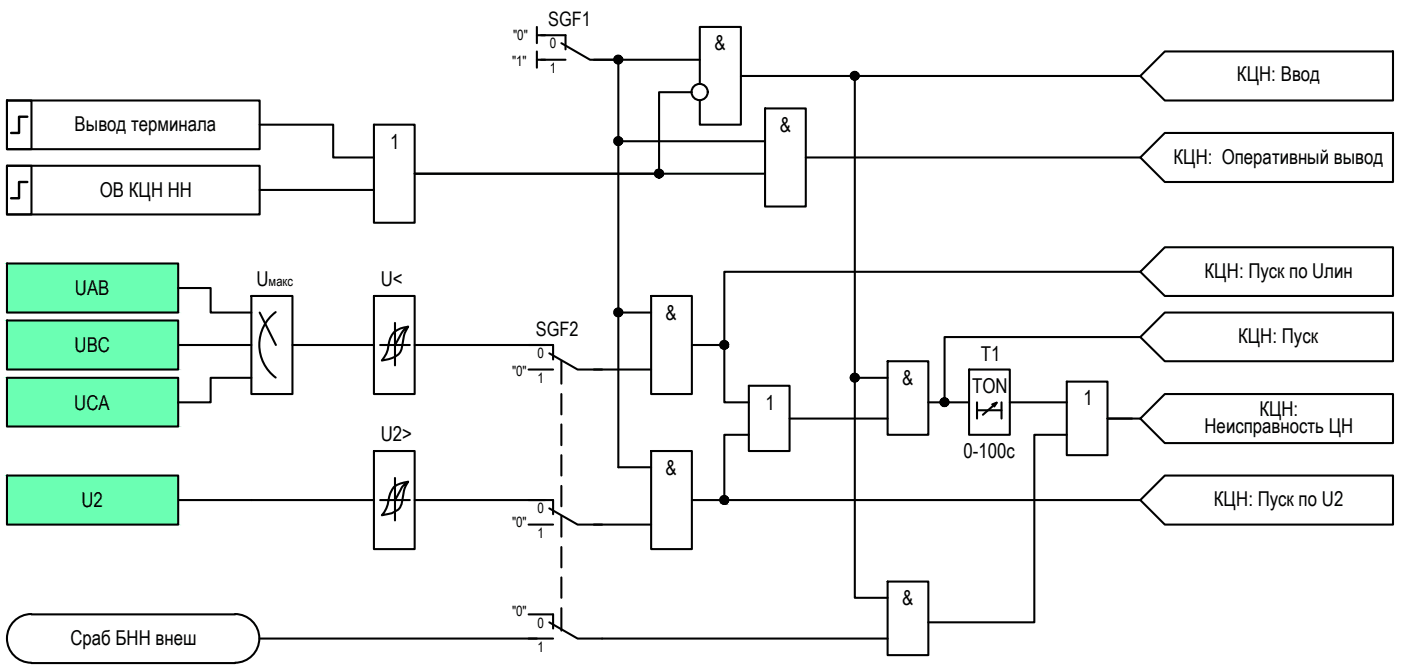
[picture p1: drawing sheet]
<svg xmlns="http://www.w3.org/2000/svg" width="172mm" height="82mm" viewBox="0 0 172 82" stroke-linecap="round" stroke-linejoin="round" font-family="sans-serif">
<path d="M66.3 4.3h3v1.8M66.3 7.3h3M68.8 5.3l3.6 2h2.9M64.8 42.3h3v1.8M64.8 45.3h3M67.4 43.3l3.4 2h3M64.8 61.3h3v1.7M64.8 75.3h3v1.7M64.8 78.3h3M64.8 64.3h3M67.4 76.3l3.4 2h3M67.4 62.3l3.4 2h3" fill="none" stroke="#000" stroke-width=".25"/>
<!-- layer: 0 -->
<g fill="none" stroke="#000" stroke-width=".25">
<path d="M.9 12.3h3v6h-3zM.9 12.3h30.9v6h-30.9zM31.8 15.3h9.1v4h5M45.9 15.3h4.9v12h-4.9zM65.8 3.3v2M65.8 6.3v2M65.8 4.3h1.1M65.8 7.3h1.1M72.8 7.3h13M75.8 17.3h18M75.8 7.3v50h4M84.8 11.3h-4v10h-30h43"/>
<path d="M85.8 10.3v-7h5.1v12h-5.1v-3M90.9 9.3h48.9M93.8 13.3h5v12h-5zM98.8 19.3h41M104.8 9.3v37h4M.9 20.3h3v6h-3zM.9 20.3h30.9v6h-30.9zM.9 32.3h21v6h-21zM.9 39.3h21v6h-21zM21.9 35.3h3.9v3h5M30.8 36.3h5.1v12h-5.1zM31.8 23.3h14.1"/>
<path d="M31.8 38.3l2 4M33.8 38.3a5 5 0 0 0 0 8M45.9 36.3h4.9v12h-4.9zM48.4 39.6v5.2M75.8 38.3h4M79.8 36.3h5v12h-5zM139.8 33.3h-51v9M.9 46.3h21v6h-21zM.9 58.3h21v6h-21zM21.9 42.3h8.9M30.8 46.3h-5v3h-3.9M35.9 42.3h10"/>
<path d="M45.9 55.3h4.9v12h-4.9zM48.4 42.3h1.9M48.4 58.6v5.2M50 40a4.2 4.2 0 0 0-.7 2.4 1.8 1.8 0 0 1-1.6 1.6l-.9 .2a3.6 3.6 0 0 0 .9-2.3l.1-.4a1.99 1.99 0 0 1 1.8-1.4l.4-.1a3.4 3.4 0 0 0-1.2 1.7l-.4 .6h-1.8M50 59.1a4.2 4.2 0 0 0-.7 2.3l-.1 .6a1.11 1.11 0 0 1-.8 .7l-.3 .2-1.3 .3a3.6 3.6 0 0 0 .9-2.3l.1-.4a1.85 1.85 0 0 1 1.8-1.4h.4a2.93 2.93 0 0 0-1.2 1.6l-.4 .6h-1.8M50.8 42.3h16.1M68.8 44.3v2.7M68.8 48.3v2.5M68.8 52v2.6M68.8 55.8v2.5M68.8 59.6v2.5M72.8 45.3h7"/>
<path d="M79.8 55.3h5v12h-5zM84.8 42.3h4v7h3M91.8 47.3h5v8h-5zM91.8 53.3h-3v8h-4M96.8 51.3h12M104.8 46.3v27h4M108.8 44.3h5v9h-5zM113.8 49.3h5M118.8 45.3h5v8h-5zM119.8 49.3v2M119.8 50.3h3M121.7 49.6l.5-.2-1.7 1.4"/>
<path d="M122.2 49.4l-.3 .4M122.8 49.3v2M123.8 49.3h7M130.8 53.3h-4v23h-13M130.8 46.8h5v9h-5zM135.8 51.3h4M139.8 41.3h-24v8M3.8 75.3a2.98 2.98 0 0 0-2.9 3 2.98 2.98 0 0 0 2.9 2.9M3.9 75.3h24.9M21.9 61.3h24M28.8 75.3a2.98 2.98 0 0 1 3 3 2.98 2.98 0 0 1-3 2.9M31.8 78.3h34"/>
<path d="M48.4 61.3h1.9M50.8 61.3h16.1M68.8 63.3v2.5M68.8 67.1v2.5M68.8 70.8v2.5M68.8 74.5v2.8M72.8 64.3h7M73.8 78.3h35M88.8 61.3h51M108.8 71.3h5v9h-5zM3.9 81.3h24.9"/>
<circle cx="75.8" cy="7.3" r=".49"/>
<circle cx="75.8" cy="17.3" r=".49"/>
<circle cx="85.8" cy="11.3" r=".99"/>
<circle cx="104.8" cy="9.3" r=".49"/>
<circle cx="75.8" cy="38.3" r=".49"/>
<circle cx="80.8" cy="21.3" r=".49"/>
<circle cx="88.8" cy="42.3" r=".49"/>
<circle cx="104.8" cy="46.3" r=".49"/>
<circle cx="115.8" cy="49.3" r=".49"/>
<circle cx="88.8" cy="61.3" r=".49"/>
</g>
<g fill="#000" stroke="#000" stroke-width=".12">
<path d="M75.5 17h.7zM75.7 7.8h.3zM75.7 17.8h.3zM75.8 6.8h.1zM75.8 16.8h.1zM104.5 9h.7zM104.7 8.8h.2zM75.5 38h.7zM75.7 38.8h.3zM75.8 37.8h.1zM80.4 21.6h.8zM80.7 21.8h.2z"/>
<path d="M80.8 20.8h.1zM88.4 42.6h.8zM88.7 42.8h.2zM88.8 41.8h.1zM104.5 46h.7zM104.7 45.8h.2zM115.7 49.8h.3zM115.7 48.8h.2zM88.7 61.8h.2zM88.8 60.8h.1z"/>
<path d="M75.7 7.8h.2zM75.8 7.8h.1z"/>
<path d="M75.7 17.8h.2zM75.8 17.8h.1z"/>
<path d="M75.8 6.8h.2zM75.7 6.8h.3z"/>
<path d="M75.8 16.8h.2zM75.7 16.8h.3z"/>
<path d="M75.7 6.8h.3zM75.7 6.8h.3z"/>
<path d="M75.7 16.8h.3zM75.7 16.8h.3z"/>
<path d="M75.7 6.8l.3 .1zM75.7 6.8l.3 .1z"/>
<path d="M75.7 7.8h.3zM75.7 7.8h.3z"/>
<path d="M75.7 16.8h.3zM75.6 16.8h.4z"/>
<path d="M75.7 17.8h.3zM75.7 17.8h.3z"/>
<path d="M75.6 6.9h.5zM75.6 6.9h.5z"/>
<path d="M75.6 7.7h.4zM75.6 7.7l.4 .1z"/>
<path d="M75.6 16.8h.5zM75.6 16.8h.5z"/>
<path d="M75.6 17.7h.4zM75.6 17.7l.4 .1z"/>
<path d="M75.6 6.9h.5zM75.6 6.9h.5z"/>
<path d="M75.6 7.7h.5zM75.6 7.7h.4z"/>
<path d="M75.6 16.8l.5 .1zM75.6 16.8l.5 .1z"/>
<path d="M75.6 17.7h.5zM75.6 17.7h.4z"/>
<path d="M75.6 6.9h.6zM75.6 6.9h.6z"/>
<path d="M75.6 7.7h.5zM75.6 7.7h.5z"/>
<path d="M75.6 16.9h.6zM75.6 16.9h.6z"/>
<path d="M75.6 17.7h.5zM75.6 17.7h.5z"/>
<path d="M75.5 6.9h.7zM75.5 6.9h.7z"/>
<path d="M75.5 7.7h.7zM75.5 7.7h.6z"/>
<path d="M75.5 16.9l.7 .1zM75.5 16.9l.7 .1zM75.4 17h.8z"/>
<path d="M75.5 17.7h.7zM75.5 17.7h.6z"/>
<path d="M75.5 6.9l.7 .1zM75.5 6.9l.7 .1z"/>
<path d="M75.4 7h.8zM75.4 7h.8z"/>
<path d="M75.4 7.6l.8 .1zM75.4 7.6l.8 .1z"/>
<path d="M75.5 7.7h.7zM75.5 7.7h.7z"/>
<path d="M75.4 17h.8zM75.4 17h.8z"/>
<path d="M75.4 17.6l.8 .1zM75.4 17.6l.8 .1z"/>
<path d="M75.5 17.7h.7zM75.5 17.7h.7z"/>
<path d="M75.4 7l.9 .1zM75.4 7l.9 .1z"/>
<path d="M75.4 7.6h.8zM75.4 7.6h.8z"/>
<path d="M75.4 17l.9 .1zM75.4 17l.9 .1z"/>
<path d="M75.4 17.6h.8zM75.4 17.6h.8z"/>
<path d="M75.4 7.1h.9zM75.4 7.1h.9z"/>
<path d="M75.4 7.1l.9 .1zM75.4 7.1l.9 .1z"/>
<path d="M75.4 7.5h.9zM75.4 7.5h.9z"/>
<path d="M75.4 7.5h.9zM75.4 7.5l.8 .1z"/>
<path d="M75.4 17.1h.9zM75.4 17.1h.9z"/>
<path d="M75.4 17.1h.9zM75.4 17.1h.9z"/>
<path d="M75.4 17.5h.9zM75.4 17.5h.9z"/>
<path d="M75.4 17.5h.9zM75.4 17.5l.8 .1z"/>
<path d="M75.4 7.2h.9zM75.4 7.2h.9z"/>
<path d="M75.4 7.2h.9zM75.4 7.2h.9z"/>
<path d="M75.4 7.2l.9 .1v-.1zM75.4 7.2l.9 .1h-.9z"/>
<path d="M75.4 7.3l.9 .1zM75.4 7.3l.9 .1z"/>
<path d="M75.4 7.4h.9zM75.4 7.4h.9z"/>
<path d="M75.4 7.4l.9 .1zM75.4 7.4l.9 .1z"/>
<path d="M75.4 7.5h.9zM75.4 7.5h.9z"/>
<path d="M75.4 17.1l.9 .1zM75.4 17.1l.9 .1z"/>
<path d="M75.4 17.2l.9 .1v-.1zM75.4 17.2l.9 .1h-.9z"/>
<path d="M75.4 17.3h.9zM75.4 17.3h.9z"/>
<path d="M75.4 17.3l.9 .1zM75.4 17.3l.9 .1z"/>
<path d="M75.4 17.4h.9zM75.4 17.4h.9z"/>
<path d="M75.4 17.4h.9zM75.4 17.4h.9z"/>
<path d="M75.4 17.4h.9zM75.4 17.4l.9 .1z"/>
<path d="M104.7 8.8h.3zM104.7 8.8h.3z"/>
<path d="M104.7 8.8h.3zM104.7 8.8h.3z"/>
<path d="M104.7 9.8h.3zM104.7 9.8h.2zM104.7 9.8h.2z"/>
<path d="M104.7 8.8h.3zM104.6 8.8h.4z"/>
<path d="M104.7 9.8h.3zM104.7 9.8h.3z"/>
<path d="M104.6 8.8l.5 .1zM104.6 8.8l.5 .1z"/>
<path d="M104.6 9.7h.4zM104.6 9.7l.4 .1z"/>
<path d="M104.6 8.9h.5zM104.5 8.9h.6z"/>
<path d="M104.6 9.7h.5zM104.6 9.7h.4z"/>
<path d="M104.5 8.9h.7zM104.5 8.9h.7z"/>
<path d="M104.5 9.7h.6zM104.5 9.7h.6z"/>
<path d="M104.5 8.9l.7 .1zM104.5 8.9l.7 .1zM104.4 9h.8z"/>
<path d="M104.5 9.7h.7zM104.5 9.7h.6z"/>
<path d="M104.4 9h.8zM104.4 9h.8z"/>
<path d="M104.4 9.6l.8 .1zM104.4 9.6l.8 .1z"/>
<path d="M104.5 9.7h.7zM104.5 9.7h.7z"/>
<path d="M104.4 9l.9 .1zM104.4 9l.9 .1z"/>
<path d="M104.4 9.6h.8zM104.4 9.6h.8z"/>
<path d="M104.4 9.1h.9zM104.4 9.1h.9z"/>
<path d="M104.4 9.1h.9zM104.4 9.1h.9z"/>
<path d="M104.4 9.1l.9 .1v-.1zM104.4 9.1l.9 .1h-.9z"/>
<path d="M104.4 9.4l.9 .1zM104.4 9.4l.9 .1z"/>
<path d="M104.4 9.5h.9zM104.4 9.5h.9z"/>
<path d="M104.4 9.5h.9zM104.4 9.5l.8 .1z"/>
<path d="M104.4 9.2l.9 .1zM104.4 9.2l.9 .1z"/>
<path d="M104.3 9.3h1zM104.3 9.3h1z"/>
<path d="M104.3 9.3l1 .1zM104.3 9.3l1 .1z"/>
<path d="M104.3 9.4h1zM104.3 9.4h1z"/>
<path d="M104.4 9.4h.9zM104.4 9.4h.9z"/>
<path d="M75.7 38.8h.2zM75.8 38.8h.1z"/>
<path d="M75.8 37.8h.2zM75.7 37.8h.3z"/>
<path d="M75.7 37.8h.3zM75.7 37.8h.3z"/>
<path d="M75.7 37.8h.3zM75.6 37.8h.4z"/>
<path d="M75.7 38.8h.3zM75.7 38.8h.3z"/>
<path d="M75.6 37.8h.5zM75.6 37.8h.5z"/>
<path d="M75.6 38.7h.4zM75.6 38.7l.4 .1z"/>
<path d="M75.6 37.8l.5 .1zM75.6 37.8l.5 .1z"/>
<path d="M75.6 38.7h.5zM75.6 38.7h.4z"/>
<path d="M75.6 37.9h.6zM75.6 37.9h.6z"/>
<path d="M75.6 38.7h.5zM75.6 38.7h.5z"/>
<path d="M75.5 37.9l.7 .1zM75.5 37.9l.7 .1zM75.4 38h.8z"/>
<path d="M75.5 38.7h.7zM75.5 38.7h.6z"/>
<path d="M75.4 38h.8zM75.4 38h.8z"/>
<path d="M75.4 38.6l.8 .1zM75.4 38.6l.8 .1z"/>
<path d="M75.5 38.7h.7zM75.5 38.7h.7z"/>
<path d="M75.4 38l.9 .1zM75.4 38l.9 .1z"/>
<path d="M75.4 38.6h.8zM75.4 38.6h.8z"/>
<path d="M75.4 38.1h.9zM75.4 38.1h.9z"/>
<path d="M75.4 38.1h.9zM75.4 38.1h.9z"/>
<path d="M75.4 38.5h.9zM75.4 38.5h.9z"/>
<path d="M75.4 38.5h.9zM75.4 38.5l.8 .1z"/>
<path d="M75.4 38.1l.9 .1zM75.4 38.1l.9 .1z"/>
<path d="M75.4 38.2l.9 .1v-.1zM75.4 38.2l.9 .1h-.9z"/>
<path d="M75.4 38.3h.9zM75.4 38.3h.9z"/>
<path d="M75.4 38.3l.9 .1zM75.4 38.3l.9 .1z"/>
<path d="M75.4 38.4h.9zM75.4 38.4h.9z"/>
<path d="M75.4 38.4h.9zM75.4 38.4h.9z"/>
<path d="M75.4 38.4h.9zM75.4 38.4l.9 .1z"/>
<path d="M80.7 21.8h.2zM80.8 21.8h.1z"/>
<path d="M80.8 20.8h.1zM80.8 20.8h.1z"/>
<path d="M80.7 20.8h.3zM80.7 20.8h.3z"/>
<path d="M80.7 21.8h.3zM80.7 21.8h.3z"/>
<path d="M80.7 21.8h.3zM80.7 21.8h.2z"/>
<path d="M80.7 20.8h.3zM80.7 20.8h.3z"/>
<path d="M80.7 20.8l.4 .1zM80.6 20.9h.5z"/>
<path d="M80.6 20.9h.5zM80.6 20.9h.5z"/>
<path d="M80.6 21.7h.5zM80.6 21.7h.5z"/>
<path d="M80.6 21.7h.5zM80.6 21.7l.4 .1z"/>
<path d="M80.6 20.9h.6zM80.5 20.9h.7z"/>
<path d="M80.5 20.9l.7 .1zM80.5 20.9l.7 .1z"/>
<path d="M80.5 21.7h.7zM80.5 21.7h.6z"/>
<path d="M80.5 21h.7zM80.5 21h.7z"/>
<path d="M80.5 21.6h.7zM80.5 21.6l.7 .1z"/>
<path d="M80.4 21h.8zM80.4 21h.8z"/>
<path d="M80.4 21l.9 .1zM80.4 21l.9 .1z"/>
<path d="M80.4 21.6h.8zM80.4 21.6h.8z"/>
<path d="M80.4 21.1h.9zM80.4 21.1h.9z"/>
<path d="M80.4 21.1l.9 .1zM80.4 21.1l.9 .1z"/>
<path d="M80.4 21.5h.9zM80.4 21.5h.9z"/>
<path d="M80.4 21.5h.9zM80.4 21.5l.8 .1zM80.4 21.6h.8z"/>
<path d="M80.4 21.2h.9zM80.4 21.2h.9z"/>
<path d="M80.4 21.2l.9 .1zM80.4 21.2l.9 .1z"/>
<path d="M80.4 21.3h.9zM80.4 21.3h.9z"/>
<path d="M80.4 21.3h.9zM80.4 21.3h.9z"/>
<path d="M80.4 21.3l.9 .1zM80.4 21.3l.9 .1z"/>
<path d="M80.4 21.4l.9 .1v-.1zM80.4 21.4l.9 .1h-.9z"/>
<path d="M80.4 21.5h.9zM80.4 21.5h.9z"/>
<path d="M88.7 42.8h.2zM88.8 42.8h.1z"/>
<path d="M88.8 41.8h.1zM88.7 41.8h.2z"/>
<path d="M88.7 41.8h.3zM88.7 41.8h.3z"/>
<path d="M88.7 42.8h.3zM88.7 42.8h.3z"/>
<path d="M88.7 42.8h.3zM88.7 42.8h.2z"/>
<path d="M88.7 41.8h.3zM88.7 41.8h.3z"/>
<path d="M88.7 41.8l.4 .1zM88.6 41.9h.5z"/>
<path d="M88.6 41.9h.5zM88.6 41.9h.5z"/>
<path d="M88.6 42.7h.5zM88.6 42.7h.5z"/>
<path d="M88.6 42.7h.5zM88.6 42.7l.4 .1z"/>
<path d="M88.6 41.9h.6zM88.5 41.9h.7z"/>
<path d="M88.5 41.9l.7 .1zM88.5 41.9l.7 .1z"/>
<path d="M88.5 42.7h.7zM88.5 42.7h.6z"/>
<path d="M88.5 42h.7zM88.5 42h.7z"/>
<path d="M88.5 42.6h.7zM88.5 42.6l.7 .1z"/>
<path d="M88.4 42h.8zM88.4 42h.8z"/>
<path d="M88.4 42l.9 .1zM88.4 42l.9 .1z"/>
<path d="M88.4 42.6h.8zM88.4 42.6h.8z"/>
<path d="M88.4 42.1h.9zM88.4 42.1h.9z"/>
<path d="M88.4 42.1l.9 .1zM88.4 42.1l.9 .1z"/>
<path d="M88.4 42.5h.9zM88.4 42.5h.9z"/>
<path d="M88.4 42.5h.9zM88.4 42.5l.8 .1zM88.4 42.6h.8z"/>
<path d="M88.4 42.2h.9zM88.4 42.2h.9z"/>
<path d="M88.4 42.2h.9zM88.4 42.2h.9z"/>
<path d="M88.4 42.2l.9 .1zM88.4 42.2l.9 .1z"/>
<path d="M88.4 42.3h.9zM88.4 42.3h.9z"/>
<path d="M88.4 42.3l.9 .1zM88.4 42.3l.9 .1z"/>
<path d="M88.4 42.4l.9 .1v-.1zM88.4 42.4l.9 .1h-.9z"/>
<path d="M88.4 42.5h.9zM88.4 42.5h.9z"/>
<path d="M104.7 46.8h.2zM104.7 46.8h.2zM104.7 46.8h.3z"/>
<path d="M104.7 45.8h.3zM104.7 45.8h.3z"/>
<path d="M104.7 45.8h.3zM104.7 45.8h.3z"/>
<path d="M104.7 45.8h.3zM104.6 45.8h.4z"/>
<path d="M104.7 46.8h.3zM104.7 46.8h.3z"/>
<path d="M104.6 45.8h.5zM104.6 45.8h.5z"/>
<path d="M104.6 46.7h.4zM104.6 46.7l.4 .1z"/>
<path d="M104.6 45.8l.5 .1zM104.6 45.8l.5 .1z"/>
<path d="M104.6 46.7h.5zM104.6 46.7h.4z"/>
<path d="M104.5 45.9h.7zM104.5 45.9h.7z"/>
<path d="M104.5 46.7h.6zM104.5 46.7h.6z"/>
<path d="M104.5 45.9l.7 .1zM104.5 45.9l.7 .1zM104.4 46h.8z"/>
<path d="M104.5 46.7h.7zM104.5 46.7h.6z"/>
<path d="M104.4 46h.8zM104.4 46h.8z"/>
<path d="M104.4 46.6l.8 .1zM104.4 46.6l.8 .1z"/>
<path d="M104.5 46.7h.7zM104.5 46.7h.7z"/>
<path d="M104.4 46l.9 .1zM104.4 46l.9 .1z"/>
<path d="M104.4 46.6h.8zM104.4 46.6h.8z"/>
<path d="M104.4 46.1h.9zM104.4 46.1h.9z"/>
<path d="M104.4 46.1h.9zM104.4 46.1h.9z"/>
<path d="M104.4 46.1l.9 .1zM104.4 46.1l.9 .1z"/>
<path d="M104.4 46.4l.9 .1zM104.4 46.4l.9 .1z"/>
<path d="M104.4 46.5h.9zM104.4 46.5h.9z"/>
<path d="M104.4 46.5h.9zM104.4 46.5l.8 .1z"/>
<path d="M104.4 46.2l.9 .1v-.1zM104.4 46.2l.9 .1h-1z"/>
<path d="M104.3 46.3h1zM104.3 46.3h1z"/>
<path d="M104.3 46.3l1 .1zM104.3 46.3l1 .1z"/>
<path d="M104.3 46.4h1zM104.3 46.4h1z"/>
<path d="M104.4 46.4h.9zM104.4 46.4h.9z"/>
<path d="M115.7 48.8h.3zM115.7 48.8h.3z"/>
<path d="M115.7 49.8h.2zM115.7 49.8h.2z"/>
<path d="M115.7 48.8h.3zM115.7 48.8h.3z"/>
<path d="M115.7 48.8l.3 .1zM115.7 48.8l.3 .1z"/>
<path d="M115.7 49.8h.3zM115.7 49.8h.3z"/>
<path d="M115.6 48.9h.5zM115.6 48.9h.5z"/>
<path d="M115.6 49.7h.4zM115.6 49.7l.4 .1z"/>
<path d="M115.6 48.9h.5zM115.6 48.9h.5z"/>
<path d="M115.6 49.7h.5zM115.6 49.7h.4z"/>
<path d="M115.5 48.9h.7zM115.5 48.9h.7z"/>
<path d="M115.5 49.7h.6zM115.5 49.7h.6z"/>
<path d="M115.5 48.9h.7zM115.5 48.9h.7z"/>
<path d="M115.5 49.7h.7zM115.5 49.7h.6z"/>
<path d="M115.5 48.9l.7 .1zM115.5 48.9l.7 .1z"/>
<path d="M115.5 49h.8zM115.5 49h.8z"/>
<path d="M115.5 49.6l.7 .1zM115.5 49.6l.7 .1z"/>
<path d="M115.5 49.7h.7zM115.5 49.7h.7z"/>
<path d="M115.4 49l.9 .1zM115.4 49l.9 .1z"/>
<path d="M115.4 49.1h.9zM115.4 49.1h.9z"/>
<path d="M115.4 49.5l.9 .1zM115.4 49.5l.9 .1z"/>
<path d="M115.4 49.6h.9zM115.4 49.6h.8z"/>
<path d="M115.4 49.1h.9zM115.4 49.1h.9z"/>
<path d="M115.4 49.1l.9 .1zM115.4 49.1l.9 .1z"/>
<path d="M115.4 49.4l.9 .1zM115.4 49.4l.9 .1z"/>
<path d="M115.4 49.5h.9zM115.4 49.5h.9z"/>
<path d="M115.3 49.2h1zM115.3 49.2h1z"/>
<path d="M115.3 49.2l1 .1v-.1zM115.3 49.2l1 .1h-1z"/>
<path d="M115.3 49.3l1 .1zM115.3 49.3l1 .1z"/>
<path d="M115.3 49.4h1zM115.3 49.4h1z"/>
<path d="M115.3 49.4h1zM115.3 49.4h1z"/>
<path d="M88.7 61.8h.2zM88.8 61.8h.1z"/>
<path d="M88.8 60.8h.1zM88.7 60.8h.2z"/>
<path d="M88.7 60.8h.3zM88.7 60.8h.3z"/>
<path d="M88.7 61.8h.3zM88.7 61.8h.3z"/>
<path d="M88.7 61.8h.3zM88.7 61.8h.2z"/>
<path d="M88.7 60.8h.3zM88.7 60.8h.3z"/>
<path d="M88.7 60.8l.4 .1zM88.6 60.9h.5z"/>
<path d="M88.6 61.7h.5zM88.6 61.7h.5z"/>
<path d="M88.6 61.7h.5zM88.6 61.7l.4 .1z"/>
<path d="M88.6 60.9h.5zM88.6 60.9h.5z"/>
<path d="M88.6 60.9h.6zM88.6 60.9h.6z"/>
<path d="M88.5 60.9l.7 .1zM88.5 60.9l.7 .1z"/>
<path d="M88.5 61.7h.7zM88.5 61.7h.6z"/>
<path d="M88.5 61h.7zM88.5 61h.7z"/>
<path d="M88.5 61.6h.7zM88.5 61.6l.7 .1z"/>
<path d="M88.4 61h.8zM88.4 61h.8z"/>
<path d="M88.4 61l.9 .1zM88.4 61l.9 .1z"/>
<path d="M88.4 61.6h.8zM88.4 61.6h.8z"/>
<path d="M88.4 61.6h.8zM88.4 61.6h.8z"/>
<path d="M88.4 61.1h.9zM88.4 61.1h.9z"/>
<path d="M88.4 61.1l.9 .1zM88.4 61.1l.9 .1z"/>
<path d="M88.4 61.5h.9zM88.4 61.5h.9z"/>
<path d="M88.4 61.5h.9zM88.4 61.5l.8 .1z"/>
<path d="M88.4 61.2h.9zM88.4 61.2h.9z"/>
<path d="M88.4 61.2l.9 .1zM88.4 61.2l.9 .1z"/>
<path d="M88.4 61.3h.9zM88.4 61.3h.9z"/>
<path d="M88.4 61.3h.9zM88.4 61.3h.9z"/>
<path d="M88.4 61.3l.9 .1zM88.4 61.3l.9 .1z"/>
<path d="M88.4 61.4h.9zM88.4 61.4h.9z"/>
<path d="M88.4 61.4h.9zM88.4 61.4l.9 .1z"/>
</g>
<!-- layer: TEXT -->
<path d="M139.8 9.3l3-3h28v6h-28zM139.8 19.3l3-3h28v6h-28zM139.8 33.3l3-3h28v6h-28zM139.8 51.3l3-3h28v6h-28zM139.8 41.3l3-3h28v6h-28zM139.8 61.3l3-3h28v6h-28z" fill="none" stroke="#000" stroke-width=".25"/>
<!-- layer: 0 -->
<path d="M3.4 14.3h-1.1v2h-.9M3.4 22.3h-1.1v2h-.9" fill="none" stroke="#000" stroke-width=".3"/>
<g fill="#6bffb3" stroke="#6bffb3" stroke-width=".12">
<path d="M.9 32.3l21 6v-6zM.9 32.3l21 6h-21z"/>
<path d="M.9 39.3l21 6v-6zM.9 39.3l21 6h-21z"/>
<path d="M.9 46.3l21 6v-6zM.9 46.3l21 6h-21z"/>
<path d="M.9 58.3l21 6v-6zM.9 58.3l21 6h-21z"/>
</g>
<g font-size="2.5">
<text x="87.6" y="6.2">&amp;</text>
<text x="151.7" y="9.9">КЦН: Ввод</text>
<text x="9.2" y="16">Вывод терминала</text>
<text x="95.6" y="16.2">&amp;</text>
<text x="47.8" y="18.2">1</text>
<text x="143.9" y="20.1">КЦН: Оперативный вывод</text>
<text x="12.2" y="24.1">ОВ КЦН НН</text>
<text x="31.5" y="35.1">U</text>
<text x="46.7" y="35.1">U&lt;</text>
<text x="147.7" y="34">КЦН: Пуск по Uлин</text>
<text x="9.2" y="36.2">UAB</text>
<text x="81.6" y="39.2">&amp;</text>
<text x="9.2" y="43.2">UBC</text>
<text x="110.6" y="47.2">&amp;</text>
<text x="120.3" y="44.2">T1</text>
<text x="151.8" y="42">КЦН: Пуск</text>
<text x="9.1" y="50.2">UCA</text>
<text x="93.9" y="50.2">1</text>
<text x="119.2" y="48.2">TON</text>
<text x="132.8" y="49.7">1</text>
<text x="147.7" y="53.1">Неисправность ЦН</text>
<text x="154.4" y="51">КЦН:</text>
<text x="46.7" y="54.1">U2&gt;</text>
<text x="81.6" y="58.2">&amp;</text>
<text x="118.2" y="56.2">0-100с</text>
<text x="10" y="62.2">U2</text>
<text x="148.9" y="62.1">КЦН: Пуск по U2</text>
<text x="110.6" y="74.2">&amp;</text>
<text x="8.6" y="79.1">Сраб БНН внеш</text>
</g>
<g font-size="2.4">
<text x="67.2" y="3.2">SGF1</text>
<text x="65.7" y="41.2">SGF2</text>
</g>
<g font-size="1.7">
<text x="62.9" y="4.9">&quot;0&quot;</text>
<text x="67.4" y="5.9">0</text>
<text x="62.8" y="8">&quot;1&quot;</text>
<text x="67.4" y="8.9">1</text>
<text x="32.9" y="35.1">макс</text>
<text x="62.8" y="46.1">&quot;0&quot;</text>
<text x="65.9" y="43.9">0</text>
<text x="65.9" y="46.9">1</text>
<text x="62.8" y="64.6">&quot;0&quot;</text>
<text x="65.9" y="62.9">0</text>
<text x="65.9" y="65.9">1</text>
<text x="62.8" y="75.6">&quot;0&quot;</text>
<text x="65.9" y="76.9">0</text>
<text x="65.9" y="79.9">1</text>
</g>
</svg>
